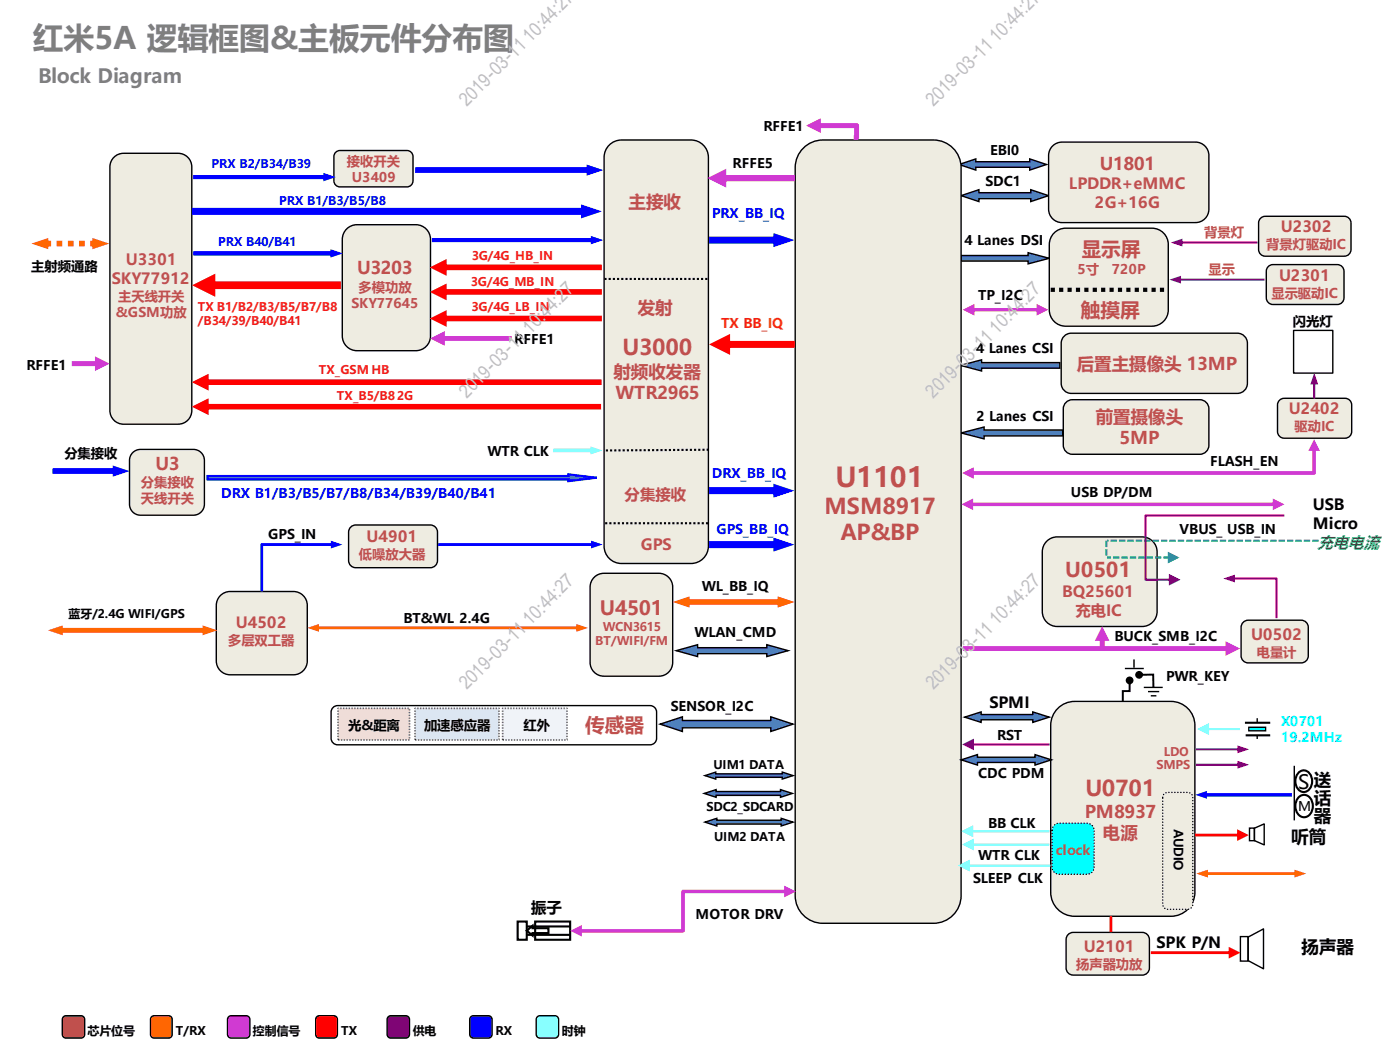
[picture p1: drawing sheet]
<svg xmlns="http://www.w3.org/2000/svg" width="254mm" height="190mm" viewBox="0 0 254 190" stroke-linecap="round" stroke-linejoin="round" font-family="sans-serif">
<path d="M232.3 72.5l.7-.2h11a1.21 1.21 0 0 1 1.2 1.2v4.8a1.21 1.21 0 0 1-1.2 1.2h-11a1.21 1.21 0 0 1-1.2-1.2v-4.8v-.4z" fill-rule="evenodd" fill="#eeece1"/>
<path d="M232.3 72.5l.7-.2h11a1.21 1.21 0 0 1 1.2 1.2v4.8a1.21 1.21 0 0 1-1.2 1.2h-11a1.21 1.21 0 0 1-1.2-1.2v-4.8v-.4z" fill="none" stroke="#000" stroke-width=".25"/>
<path d="M193.4 73l.7-.4 .5-.1h23.1a1.65 1.65 0 0 1 1.6 1.7v6.6a1.65 1.65 0 0 1-1.6 1.6h-23.1a1.65 1.65 0 0 1-1.7-1.6v-6.6l.1-.5z" fill-rule="evenodd" fill="#eeece1"/>
<path d="M193.4 73l.7-.4 .5-.1h23.1a1.65 1.65 0 0 1 1.6 1.7v6.6a1.65 1.65 0 0 1-1.6 1.6h-23.1a1.65 1.65 0 0 1-1.7-1.6v-6.6l.1-.5z" fill="none" stroke="#000" stroke-width=".25"/>
<path d="M174 29.8l3-1v.5h9.8v-.5l3.1 1-3.1 1.1v-.5h-9.8v.5z" fill-rule="evenodd" fill="#4f81bd"/>
<path d="M174 29.8l3-1v.5h9.8v-.5l3.1 1-3.1 1.1v-.5h-9.8v.5z" fill="none" stroke="#000" stroke-width=".25"/>
<path d="M174.4 35.5l3.2-1.1v.6h9.4v-.6l3.2 1.1-3.2 1.1v-.6h-9.4v.6z" fill-rule="evenodd" fill="#4f81bd"/>
<path d="M174.4 35.5l3.2-1.1v.6h9.4v-.6l3.2 1.1-3.2 1.1v-.6h-9.4v.6z" fill="none" stroke="#000" stroke-width=".25"/>
<path d="M174.4 46.4h12.1v-.6l3.9 1.1-3.9 1v-.5h-12.1z" fill-rule="evenodd" fill="#4f81bd"/>
<path d="M174.4 46.4h12.1v-.6l3.9 1.1-3.9 1v-.5h-12.1z" fill="none" stroke="#000" stroke-width=".25"/>
<path d="M174.2 66.3l3.9-1v.5h14.2v1h-14.2v.5z" fill-rule="evenodd" fill="#4f81bd"/>
<path d="M174.2 66.3l3.9-1v.5h14.2v1h-14.2v.5z" fill="none" stroke="#000" stroke-width=".25"/>
<path d="M174.4 78.5l4.1-1v.5h14.3v1.1h-14.3v.5z" fill-rule="evenodd" fill="#4f81bd"/>
<path d="M174.4 78.5l4.1-1v.5h14.3v1.1h-14.3v.5z" fill="none" stroke="#000" stroke-width=".25"/>
<path d="M27.5 184.5l.5-.2h2.6a.66 .66 0 0 1 .6 .6v2.8a.66 .66 0 0 1-.6 .6h-2.6a.66 .66 0 0 1-.7-.6v-2.8z" fill-rule="evenodd" fill="#f60"/>
<path d="M27.5 184.5l.5-.2h2.6a.66 .66 0 0 1 .6 .6v2.8a.66 .66 0 0 1-.6 .6h-2.6a.66 .66 0 0 1-.7-.6v-2.8z" fill="none" stroke="#000" stroke-width=".25"/>
<path d="M57.5 184.5l.4-.2h2.7a.66 .66 0 0 1 .6 .6v2.8a.66 .66 0 0 1-.6 .6h-2.7a.66 .66 0 0 1-.6-.6v-2.8z" fill-rule="evenodd" fill="#f00"/>
<path d="M57.5 184.5l.4-.2h2.7a.66 .66 0 0 1 .6 .6v2.8a.66 .66 0 0 1-.6 .6h-2.7a.66 .66 0 0 1-.6-.6v-2.8z" fill="none" stroke="#000" stroke-width=".25"/>
<path d="M85.4 184.5l.5-.2h2.7a.68 .68 0 0 1 .7 .7v2.7a.68 .68 0 0 1-.7 .6h-2.7a.68 .68 0 0 1-.7-.6v-2.7z" fill-rule="evenodd" fill="#00f"/>
<path d="M85.4 184.5l.5-.2h2.7a.68 .68 0 0 1 .7 .7v2.7a.68 .68 0 0 1-.7 .6h-2.7a.68 .68 0 0 1-.7-.6v-2.7z" fill="none" stroke="#000" stroke-width=".25"/>
<path d="M70.4 184.5l.5-.2h2.7a.68 .68 0 0 1 .7 .7v2.7a.68 .68 0 0 1-.7 .6h-2.7a.68 .68 0 0 1-.7-.6v-2.7z" fill-rule="evenodd" fill="#800080"/>
<path d="M70.4 184.5l.5-.2h2.7a.68 .68 0 0 1 .7 .7v2.7a.68 .68 0 0 1-.7 .6h-2.7a.68 .68 0 0 1-.7-.6v-2.7z" fill="none" stroke="#000" stroke-width=".25"/>
<path d="M11.5 184.5l.5-.2h2.7a.68 .68 0 0 1 .7 .7v2.7a.68 .68 0 0 1-.7 .6h-2.7a.68 .68 0 0 1-.7-.6v-2.7z" fill-rule="evenodd" fill="#c0504d"/>
<path d="M11.5 184.5l.5-.2h2.7a.68 .68 0 0 1 .7 .7v2.7a.68 .68 0 0 1-.7 .6h-2.7a.68 .68 0 0 1-.7-.6v-2.7z" fill="none" stroke="#000" stroke-width=".25"/>
<path d="M41.5 184.5l.5-.2h2.7a.68 .68 0 0 1 .6 .7v2.7a.68 .68 0 0 1-.6 .6h-2.7a.68 .68 0 0 1-.7-.6v-2.7z" fill-rule="evenodd" fill="#d03ad2"/>
<path d="M41.5 184.5l.5-.2h2.7a.68 .68 0 0 1 .6 .7v2.7a.68 .68 0 0 1-.6 .6h-2.7a.68 .68 0 0 1-.7-.6v-2.7z" fill="none" stroke="#000" stroke-width=".25"/>
<path d="M97.5 184.5l.5-.2h2.7a.68 .68 0 0 1 .6 .7v2.7a.68 .68 0 0 1-.6 .6h-2.7a.68 .68 0 0 1-.7-.6v-2.7z" fill-rule="evenodd" fill="#6ff"/>
<path d="M97.5 184.5l.5-.2h2.7a.68 .68 0 0 1 .6 .7v2.7a.68 .68 0 0 1-.6 .6h-2.7a.68 .68 0 0 1-.7-.6v-2.7z" fill="none" stroke="#000" stroke-width=".25"/>
<path d="M145.5 27.2a5 5 0 0 1 3.8-1.8h20.1a5 5 0 0 1 5 5v132.1a5 5 0 0 1-5 5h-20.1a5 5 0 0 1-5-5v-132.1a5 5 0 0 1 1.2-3.2z" fill-rule="evenodd" fill="#eeece1"/>
<path d="M145.5 27.2a5 5 0 0 1 3.8-1.8h20.1a5 5 0 0 1 5 5v132.1a5 5 0 0 1-5 5h-20.1a5 5 0 0 1-5-5v-132.1a5 5 0 0 1 1.2-3.2z" fill="none" stroke="#000" stroke-width=".25"/>
<path d="M191.2 26.3l.9-.5h.6h24.2a2.43 2.43 0 0 1 2.4 2.4v9.8a2.43 2.43 0 0 1-2.4 2.4h-24.2a2.43 2.43 0 0 1-2.5-2.4v-9.8a2.43 2.43 0 0 1 1-1.9z" fill-rule="evenodd" fill="#eeece1"/>
<path d="M191.2 26.3l.9-.5h.6h24.2a2.43 2.43 0 0 1 2.4 2.4v9.8a2.43 2.43 0 0 1-2.4 2.4h-24.2a2.43 2.43 0 0 1-2.5-2.4v-9.8a2.43 2.43 0 0 1 1-1.9z" fill="none" stroke="#000" stroke-width=".25"/>
<path d="M193.1 61l.8-.5h.5h30.1a1.82 1.82 0 0 1 1.8 1.8v7.3a1.82 1.82 0 0 1-1.8 1.8h-30.1a1.82 1.82 0 0 1-1.9-1.8v-7.3l.1-.5z" fill-rule="evenodd" fill="#eeece1"/>
<path d="M193.1 61l.8-.5h.5h30.1a1.82 1.82 0 0 1 1.8 1.8v7.3a1.82 1.82 0 0 1-1.8 1.8h-30.1a1.82 1.82 0 0 1-1.9-1.8v-7.3l.1-.5z" fill="none" stroke="#000" stroke-width=".25"/>
<path d="M191.5 42.1l1.2-.6 .6-.1h15.7a2.96 2.96 0 0 1 3 3v11.8a2.96 2.96 0 0 1-3 3h-15.7a2.96 2.96 0 0 1-2.9-3v-11.8a2.96 2.96 0 0 1 1.1-2.3z" fill-rule="evenodd" fill="#eeece1"/>
<path d="M191.5 42.1l1.2-.6 .6-.1h15.7a2.96 2.96 0 0 1 3 3v11.8a2.96 2.96 0 0 1-3 3h-15.7a2.96 2.96 0 0 1-2.9-3v-11.8a2.96 2.96 0 0 1 1.1-2.3z" fill="none" stroke="#000" stroke-width=".25"/>
<path d="M214.2 43.8v.4h14v-.4zM212.4 44l2.1 .7v-1.4z" fill="#800080"/>
<path d="M205.7 119.6v1.6M204.1 121.3h3.4M207.5 124.7h3.4" fill="none" stroke="#000" stroke-width=".25"/>
<g fill="#000">
<path d="M204.8 123.4h.3v2.2h-1.4l.2-.2v1.9h-.4v-2.1h1.4l-.1 .2zM204.2 123.4a.71 .71 0 0 1 1.4 0 .71 .71 0 0 1-1.4 0z"/>
<path d="M206.7 122.3v.3h2.5l-.2-.2 .1 2.2h.3v-2.4zM206 122.4a.71 .71 0 0 0 1.4 0 .71 .71 0 0 0-1.4 0z"/>
</g>
<path d="M189.7 98.4a2.7 2.7 0 0 1 2.1-1h15.4a2.71 2.71 0 0 1 2.7 2.7v10.9a2.71 2.71 0 0 1-2.7 2.7h-15.4a2.71 2.71 0 0 1-2.7-2.7v-10.9l.1-.6z" fill-rule="evenodd" fill="#eeece1"/>
<path d="M189.7 98.4a2.7 2.7 0 0 1 2.1-1h15.4a2.71 2.71 0 0 1 2.7 2.7v10.9a2.71 2.71 0 0 1-2.7 2.7h-15.4a2.71 2.71 0 0 1-2.7-2.7v-10.9l.1-.6z" fill="none" stroke="#000" stroke-width=".25"/>
<path d="M191.7 128.8a4.4 4.4 0 0 1 3.3-1.5h17.4a4.4 4.4 0 0 1 4.4 4.3v30.3a4.4 4.4 0 0 1-4.4 4.3h-17.4a4.4 4.4 0 0 1-4.4-4.3v-30.3a4.3 4.3 0 0 1 1.1-2.8z" fill-rule="evenodd" fill="#eeece1"/>
<path d="M191.7 128.8a4.4 4.4 0 0 1 3.3-1.5h17.4a4.4 4.4 0 0 1 4.4 4.3v30.3a4.4 4.4 0 0 1-4.4 4.3h-17.4a4.4 4.4 0 0 1-4.4-4.3v-30.3a4.3 4.3 0 0 1 1.1-2.8z" fill="none" stroke="#000" stroke-width=".25"/>
<path d="M225.9 131.1h4.6M226 133.4h4.4" fill="none" stroke="#000" stroke-width=".38"/>
<path d="M226.6 132h3v.6h-3z" fill-rule="evenodd" fill="#0ff"/>
<path d="M226.6 132h3v.6h-3zM228.1 130.3v.7M228.1 133.3v.8" fill="none" stroke="#000" stroke-width=".25"/>
<path d="M219 132.1h5.9v.4h-5.9zM217.2 132.3l2.2-1.1v2.1z" fill="#6ff"/>
<path d="M60.3 128.5l.6-.4 .4-.1h56.6a1.18 1.18 0 0 1 1.2 1.2v4.7a1.18 1.18 0 0 1-1.2 1.2h-56.6a1.18 1.18 0 0 1-1.2-1.2v-4.7z" fill-rule="evenodd" fill="#fff"/>
<path d="M60.3 128.5l.6-.4 .4-.1h56.6a1.18 1.18 0 0 1 1.2 1.2v4.7a1.18 1.18 0 0 1-1.2 1.2h-56.6a1.18 1.18 0 0 1-1.2-1.2v-4.7z" fill="none" stroke="#000" stroke-width=".25"/>
<path d="M119.8 131.4l4-1.4v.7h16v-.7l4.1 1.4-4.1 1.3v-.7h-16v.7z" fill-rule="evenodd" fill="#4f81bd"/>
<path d="M119.8 131.4l4-1.4v.7h16v-.7l4.1 1.4-4.1 1.3v-.7h-16v.7z" fill="none" stroke="#000" stroke-width=".25"/>
<path d="M91.2 128.5h11.7v5.7h-11.7z" fill-rule="evenodd" fill="#f0f3f8"/>
<path d="M91.1 134v.2zM91.2 134l.1 .2zM91.1 133.5v.2zM91.2 133.5l.1 .2zM91.1 133v.2zM91.2 133l.1 .2zM91.1 132.5v.2zM91.2 132.5l.1 .2zM91.1 132v.2zM91.2 132l.1 .2zM91.1 131.4v.3zM91.2 131.4l.1 .3zM91.1 130.9v.3zM91.2 130.9l.1 .3zM91.1 130.4v.3zM91.2 130.4l.1 .3zM91.1 129.9v.3zM91.2 129.9l.1 .3zM91.1 129.4v.3zM91.2 129.4l.1 .3zM91.1 128.9v.3zM91.2 128.9l.1 .3zM91.1 128.4l.2 .1-.2 .2zM91.2 128.6l.1 .1zM91.6 128.4l.2 .1zM91.6 128.6l.2 .1zM92.1 128.4l.2 .1zM92.1 128.6l.2 .1zM92.6 128.4l.2 .1zM92.6 128.6l.2 .1zM93.1 128.4l.2 .1zM93.1 128.6l.2 .1zM93.6 128.4l.3 .1zM93.6 128.6l.3 .1zM94.1 128.4l.3 .1zM94.1 128.6l.3 .1zM94.6 128.4l.3 .1zM94.6 128.6l.3 .1zM95.1 128.4l.3 .1zM95.1 128.6l.3 .1zM95.6 128.4l.3 .1zM95.6 128.6l.3 .1zM96.1 128.4l.3 .1zM96.1 128.6l.3 .1zM96.6 128.4l.3 .1zM96.6 128.6l.3 .1zM97.2 128.4l.2 .1zM97.2 128.6l.2 .1zM97.7 128.4l.2 .1zM97.7 128.6l.2 .1zM98.2 128.4l.2 .1zM98.2 128.6l.2 .1zM98.7 128.4l.2 .1zM98.7 128.6l.2 .1zM99.2 128.4l.2 .1zM99.2 128.6l.2 .1zM99.7 128.4l.2 .1zM99.7 128.6l.2 .1zM100.2 128.4l.3 .1zM100.2 128.6l.3 .1zM100.7 128.4l.3 .1zM100.7 128.6l.3 .1zM101.2 128.4l.3 .1zM101.2 128.6l.3 .1zM101.7 128.4l.3 .1zM101.7 128.6l.3 .1zM102.2 128.4l.3 .1zM102.2 128.6l.3 .1zM102.7 128.4h.3v.3zM102.7 128.6l.1 .1zM102.9 128.9l.1 .3zM102.7 128.9l.1 .3zM102.9 129.4l.1 .3zM102.7 129.4l.1 .3zM102.9 129.9l.1 .3zM102.7 129.9l.1 .3zM102.9 130.4l.1 .3zM102.7 130.4l.1 .3zM102.9 130.9l.1 .3zM102.7 130.9l.1 .3zM102.9 131.4l.1 .3zM102.7 131.4l.1 .3zM102.9 132l.1 .2zM102.7 132l.1 .2zM102.9 132.5l.1 .2zM102.7 132.5l.1 .2zM102.9 133l.1 .2zM102.7 133l.1 .2zM102.9 133.5l.1 .2zM102.7 133.5l.1 .2zM102.9 134l.1 .2-.1 .2zM102.7 134l.1 .2zM102.4 134.3l.2 .1zM102.4 134.1l.2 .1zM101.9 134.3l.2 .1zM101.9 134.1l.2 .1zM101.3 134.3l.3 .1zM101.3 134.1l.3 .1zM100.8 134.3l.3 .1zM100.8 134.1l.3 .1zM100.3 134.3l.3 .1zM100.3 134.1l.3 .1zM99.8 134.3l.3 .1zM99.8 134.1l.3 .1zM99.3 134.3l.3 .1zM99.3 134.1l.3 .1zM98.8 134.3l.3 .1zM98.8 134.1l.3 .1zM98.3 134.3l.3 .1zM98.3 134.1l.3 .1zM97.8 134.3l.2 .1zM97.8 134.1l.2 .1zM97.3 134.3l.2 .1zM97.3 134.1l.2 .1zM96.8 134.3l.2 .1zM96.8 134.1l.2 .1zM96.3 134.3l.2 .1zM96.3 134.1l.2 .1zM95.8 134.3l.2 .1zM95.8 134.1l.2 .1zM95.2 134.3l.3 .1zM95.2 134.1l.3 .1zM94.7 134.3l.3 .1zM94.7 134.1l.3 .1zM94.2 134.3l.3 .1zM94.2 134.1l.3 .1zM93.7 134.3l.3 .1zM93.7 134.1l.3 .1zM93.2 134.3l.3 .1zM93.2 134.1l.3 .1zM92.7 134.3l.3 .1zM92.7 134.1l.3 .1zM92.2 134.3l.3 .1zM92.2 134.1l.3 .1zM91.7 134.3l.2 .1zM91.7 134.1l.2 .1zM91.2 134.3l.2 .1zM91.2 134.1l.2 .1z" fill="#000"/>
<path d="M75.3 128.5h15.3v5.7h-15.3z" fill-rule="evenodd" fill="#dce6f2"/>
<path d="M75.2 134l.1 .2zM75.4 134v.2zM75.2 133.5l.1 .2zM75.4 133.5v.2zM75.2 133l.1 .2zM75.4 133v.2zM75.2 132.5l.1 .2zM75.4 132.5v.2zM75.2 132l.1 .2zM75.4 132v.2zM75.2 131.4l.1 .3zM75.4 131.4v.3zM75.2 130.9l.1 .3zM75.4 130.9v.3zM75.2 130.4l.1 .3zM75.4 130.4v.3zM75.2 129.9l.1 .3zM75.4 129.9v.3zM75.2 129.4l.1 .3zM75.4 129.4v.3zM75.2 128.9l.1 .3zM75.4 128.9v.3zM75.2 128.4l.2 .1-.2 .2zM75.4 128.6v.1zM75.7 128.4l.2 .1zM75.7 128.6l.2 .1zM76.2 128.4l.3 .1zM76.2 128.6l.3 .1zM76.7 128.4l.3 .1zM76.7 128.6l.3 .1zM77.2 128.4l.3 .1zM77.2 128.6l.3 .1zM77.7 128.4l.3 .1zM77.7 128.6l.3 .1zM78.2 128.4l.3 .1zM78.2 128.6l.3 .1zM78.7 128.4l.3 .1zM78.7 128.6l.3 .1zM79.2 128.4l.3 .1zM79.2 128.6l.3 .1zM79.8 128.4l.2 .1zM79.8 128.6l.2 .1zM80.3 128.4l.2 .1zM80.3 128.6l.2 .1zM80.8 128.4l.2 .1zM80.8 128.6l.2 .1zM81.3 128.4l.2 .1zM81.3 128.6l.2 .1zM81.8 128.4l.2 .1zM81.8 128.6l.2 .1zM82.3 128.4l.2 .1zM82.3 128.6l.2 .1zM82.8 128.4l.3 .1zM82.8 128.6l.3 .1zM83.3 128.4l.3 .1zM83.3 128.6l.3 .1zM83.8 128.4l.3 .1zM83.8 128.6l.3 .1zM84.3 128.4l.3 .1zM84.3 128.6l.3 .1zM84.8 128.4l.3 .1zM84.8 128.6l.3 .1zM85.3 128.4l.3 .1zM85.3 128.6l.3 .1zM85.9 128.4l.2 .1zM85.9 128.6l.2 .1zM86.4 128.4l.2 .1zM86.4 128.6l.2 .1zM86.9 128.4l.2 .1zM86.9 128.6l.2 .1zM87.4 128.4l.2 .1zM87.4 128.6l.2 .1zM87.9 128.4l.2 .1zM87.9 128.6l.2 .1zM88.4 128.4l.2 .1zM88.4 128.6l.2 .1zM88.9 128.4l.3 .1zM88.9 128.6l.3 .1zM89.4 128.4l.3 .1zM89.4 128.6l.3 .1zM89.9 128.4l.3 .1zM89.9 128.6l.3 .1zM90.4 128.4h.2l.1 .3zM90.4 128.6l.1 .1zM90.6 128.9l.1 .3zM90.4 128.9l.1 .3zM90.6 129.4l.1 .3zM90.4 129.4l.1 .3zM90.6 129.9l.1 .3zM90.4 129.9l.1 .3zM90.6 130.4l.1 .3zM90.4 130.4l.1 .3zM90.6 130.9l.1 .3zM90.4 130.9l.1 .3zM90.6 131.4l.1 .3zM90.4 131.4l.1 .3zM90.6 132l.1 .2zM90.4 132l.1 .2zM90.6 132.5l.1 .2zM90.4 132.5l.1 .2zM90.6 133l.1 .2zM90.4 133l.1 .2zM90.6 133.5l.1 .2zM90.4 133.5l.1 .2zM90.6 134l.1 .2-.1 .2zM90.4 134l.1 .2zM90 134.3l.3 .1zM90 134.1l.3 .1zM89.5 134.3l.3 .1zM89.5 134.1l.3 .1zM89 134.3l.3 .1zM89 134.1l.3 .1zM88.5 134.3l.3 .1zM88.5 134.1l.3 .1zM88 134.3l.3 .1zM88 134.1l.3 .1zM87.5 134.3l.3 .1zM87.5 134.1l.3 .1zM87 134.3l.2 .1zM87 134.1l.2 .1zM86.5 134.3l.2 .1zM86.5 134.1l.2 .1zM86 134.3l.2 .1zM86 134.1l.2 .1zM85.5 134.3l.2 .1zM85.5 134.1l.2 .1zM85 134.3l.2 .1zM85 134.1l.2 .1zM84.5 134.3l.2 .1zM84.5 134.1l.2 .1zM83.9 134.3l.3 .1zM83.9 134.1l.3 .1zM83.4 134.3l.3 .1zM83.4 134.1l.3 .1zM82.9 134.3l.3 .1zM82.9 134.1l.3 .1zM82.4 134.3l.3 .1zM82.4 134.1l.3 .1zM81.9 134.3l.3 .1zM81.9 134.1l.3 .1zM81.4 134.3l.3 .1zM81.4 134.1l.3 .1zM80.9 134.3l.3 .1zM80.9 134.1l.3 .1zM80.4 134.3l.2 .1zM80.4 134.1l.2 .1zM79.9 134.3l.2 .1zM79.9 134.1l.2 .1zM79.4 134.3l.2 .1zM79.4 134.1l.2 .1zM78.9 134.3l.2 .1zM78.9 134.1l.2 .1zM78.4 134.3l.2 .1zM78.4 134.1l.2 .1zM77.9 134.3l.2 .1zM77.9 134.1l.2 .1zM77.3 134.3l.3 .1zM77.3 134.1l.3 .1zM76.8 134.3l.3 .1zM76.8 134.1l.3 .1zM76.3 134.3l.3 .1zM76.3 134.1l.3 .1zM75.8 134.3l.3 .1zM75.8 134.1l.3 .1zM75.3 134.3l.3 .1zM75.3 134.1l.3 .1z" fill="#000"/>
<path d="M61.3 128.5h13v5.7h-13z" fill-rule="evenodd" fill="#f2dcdb"/>
<path d="M61.2 134l.1 .2zM61.4 134l.1 .2zM61.2 133.5l.1 .2zM61.4 133.5l.1 .2zM61.2 133l.1 .2zM61.4 133l.1 .2zM61.2 132.5l.1 .2zM61.4 132.5l.1 .2zM61.2 132l.1 .2zM61.4 132l.1 .2zM61.2 131.4l.1 .3zM61.4 131.4l.1 .3zM61.2 130.9l.1 .3zM61.4 130.9l.1 .3zM61.2 130.4l.1 .3zM61.4 130.4l.1 .3zM61.2 129.9l.1 .3zM61.4 129.9l.1 .3zM61.2 129.4l.1 .3zM61.4 129.4l.1 .3zM61.2 128.9l.1 .3zM61.4 128.9l.1 .3zM61.3 128.4l.2 .1-.3 .2zM61.4 128.6l.1 .1zM61.7 128.4l.3 .1zM61.7 128.6l.3 .1zM62.2 128.4l.3 .1zM62.2 128.6l.3 .1zM62.7 128.4l.3 .1zM62.7 128.6l.3 .1zM63.2 128.4l.3 .1zM63.2 128.6l.3 .1zM63.8 128.4l.2 .1zM63.8 128.6l.2 .1zM64.3 128.4l.2 .1zM64.3 128.6l.2 .1zM64.8 128.4l.2 .1zM64.8 128.6l.2 .1zM65.3 128.4l.2 .1zM65.3 128.6l.2 .1zM65.8 128.4l.2 .1zM65.8 128.6l.2 .1zM66.3 128.4l.2 .1zM66.3 128.6l.2 .1zM66.8 128.4l.3 .1zM66.8 128.6l.3 .1zM67.3 128.4l.3 .1zM67.3 128.6l.3 .1zM67.8 128.4l.3 .1zM67.8 128.6l.3 .1zM68.3 128.4l.3 .1zM68.3 128.6l.3 .1zM68.8 128.4l.3 .1zM68.8 128.6l.3 .1zM69.3 128.4l.3 .1zM69.3 128.6l.3 .1zM69.8 128.4l.3 .1zM69.8 128.6l.3 .1zM70.4 128.4l.2 .1zM70.4 128.6l.2 .1zM70.9 128.4l.2 .1zM70.9 128.6l.2 .1zM71.4 128.4l.2 .1zM71.4 128.6l.2 .1zM71.9 128.4l.2 .1zM71.9 128.6l.2 .1zM72.4 128.4l.2 .1zM72.4 128.6l.2 .1zM72.9 128.4l.3 .1zM72.9 128.6l.3 .1zM73.4 128.4l.3 .1zM73.4 128.6l.3 .1zM73.9 128.4l.3 .1zM73.9 128.6l.3 .1zM74.3 128.7l.1 .2zM74.2 128.7l.1 .2zM74.3 129.2l.1 .2zM74.2 129.2l.1 .2zM74.3 129.7l.1 .2zM74.2 129.7l.1 .2zM74.3 130.2l.1 .2zM74.2 130.2l.1 .2zM74.3 130.7l.1 .2zM74.2 130.7l.1 .2zM74.3 131.2l.1 .2zM74.2 131.2l.1 .2zM74.3 131.7l.1 .3zM74.2 131.7l.1 .3zM74.3 132.2l.1 .3zM74.2 132.2l.1 .3zM74.3 132.7l.1 .3zM74.2 132.7l.1 .3zM74.3 133.2l.1 .3zM74.2 133.2l.1 .3zM74.3 133.7l.1 .3zM74.2 133.7l.1 .3zM74 134.3l.3 .1zM74 134.1l.3 .1zM73.5 134.3l.3 .1zM73.5 134.1l.3 .1zM73 134.3l.3 .1zM73 134.1l.3 .1zM72.5 134.3l.3 .1zM72.5 134.1l.3 .1zM72 134.3l.3 .1zM72 134.1l.3 .1zM71.5 134.3l.3 .1zM71.5 134.1l.3 .1zM71 134.3l.2 .1zM71 134.1l.2 .1zM70.5 134.3l.2 .1zM70.5 134.1l.2 .1zM70 134.3l.2 .1zM70 134.1l.2 .1zM69.5 134.3l.2 .1zM69.5 134.1l.2 .1zM69 134.3l.2 .1zM69 134.1l.2 .1zM68.5 134.3l.2 .1zM68.5 134.1l.2 .1zM67.9 134.3l.3 .1zM67.9 134.1l.3 .1zM67.4 134.3l.3 .1zM67.4 134.1l.3 .1zM66.9 134.3l.3 .1zM66.9 134.1l.3 .1zM66.4 134.3l.3 .1zM66.4 134.1l.3 .1zM65.9 134.3l.3 .1zM65.9 134.1l.3 .1zM65.4 134.3l.3 .1zM65.4 134.1l.3 .1zM64.9 134.3l.3 .1zM64.9 134.1l.3 .1zM64.4 134.3l.2 .1zM64.4 134.1l.2 .1zM63.9 134.3l.2 .1zM63.9 134.1l.2 .1zM63.4 134.3l.2 .1zM63.4 134.1l.2 .1zM62.9 134.3l.2 .1zM62.9 134.1l.2 .1zM62.4 134.3l.2 .1zM62.4 134.1l.2 .1zM61.8 134.3l.3 .1zM61.8 134.1l.3 .1zM61.3 134.3l.3 .1zM61.3 134.1l.3 .1z" fill="#000"/>
<path d="M200.7 98.1v3M239.2 98.1h-38.3" fill="none" stroke="#00b050" stroke-width=".38" stroke-dasharray="1.1 .4" stroke-linecap="butt"/>
<path d="M211.1 101v.3h1.1v-.3zM209.6 101v.3h1.1v-.3zM208 101v.3h1.2v-.3zM206.5 101v.3h1.2v-.3zM205 101v.3h1.1v-.3zM203.5 101v.3h1.1v-.3zM201.9 101v.3h1.2v-.3zM200.9 101v.3h.7v-.3zM211.9 100.1v2.1l2.1-1z" fill="#00b050"/>
<path d="M191.4 149.6l.8-.2h5a1.27 1.27 0 0 1 1.3 1.2v6.8a1.27 1.27 0 0 1-1.3 1.2h-5a1.27 1.27 0 0 1-1.3-1.2v-6.8v-.4z" fill-rule="evenodd" fill="#0ff"/>
<path d="M191.4 149.6l.8-.2h5a1.27 1.27 0 0 1 1.3 1.2v6.8a1.27 1.27 0 0 1-1.3 1.2h-5a1.27 1.27 0 0 1-1.3-1.2v-6.8v-.4z" fill="none" stroke="#000" stroke-width=".25" stroke-dasharray="0 .5"/>
<g fill="#6ff">
<path d="M176.2 150.6h14.2v.4h-14.2zM174.4 150.8l2.2-1v2.1z"/>
<path d="M176.3 153h14.1v.4h-14.1zM174.6 153.2l2.1-1v2.1z"/>
<path d="M175.6 156.8h15v.4h-15zM173.8 157l2.1-1v2.1z"/>
</g>
<g fill="#800080">
<path d="M217 135.8h7.9v.3h-7.9zM224.5 135.2l2.1 .8-2.1 .7z"/>
<path d="M217 138.6h7.9v.3h-7.9zM224.5 138l2.1 .7-2.1 .8z"/>
<path d="M176.3 134.9v.4h14.1v-.4zM174.6 135.1l2.1 1v-2.1z"/>
</g>
<path d="M175 130.1l3-.9v.4h9.4v-.4l3 .9-3 1v-.5h-9.4v.5z" fill-rule="evenodd" fill="#4f81bd"/>
<path d="M175 130.1l3-.9v.4h9.4v-.4l3 .9-3 1v-.5h-9.4v.5z" fill="none" stroke="#000" stroke-width=".25"/>
<path d="M110.5 26.3a3.1 3.1 0 0 1 2.3-.9h12.6a3.2 3.2 0 0 1 3.1 3.2v70.5a3.2 3.2 0 0 1-3.1 3.1h-12.6a3.2 3.2 0 0 1-3.2-3.1v-70.5a3.1 3.1 0 0 1 .9-2.3z" fill-rule="evenodd" fill="#eeece1"/>
<path d="M110.5 26.3a3.1 3.1 0 0 1 2.3-.9h12.6a3.2 3.2 0 0 1 3.1 3.2v70.5a3.2 3.2 0 0 1-3.1 3.1h-12.6a3.2 3.2 0 0 1-3.2-3.1v-70.5a3.1 3.1 0 0 1 .9-2.3z" fill="none" stroke="#000" stroke-width=".25"/>
<path d="M63.8 95.5l.7-.3h13.6a1.29 1.29 0 0 1 1.3 1.3v5.2a1.29 1.29 0 0 1-1.3 1.3h-13.6a1.29 1.29 0 0 1-1.3-1.3v-5.2l.1-.4z" fill-rule="evenodd" fill="#eeece1"/>
<path d="M63.8 95.5l.7-.3h13.6a1.29 1.29 0 0 1 1.3 1.3v5.2a1.29 1.29 0 0 1-1.3 1.3h-13.6a1.29 1.29 0 0 1-1.3-1.3v-5.2l.1-.4z" fill="none" stroke="#000" stroke-width=".25"/>
<path d="M109.7 50.6h19M109.8 94.9h18.9M109.9 81.7l18.7-.1" fill="none" stroke="#000" stroke-width=".38" stroke-dasharray=".4 .4" stroke-linecap="butt"/>
<path d="M108 104.6l1-.5 .6-.1h9.9a2.5 2.5 0 0 1 2.5 2.5v13.7a2.5 2.5 0 0 1-2.5 2.5h-9.9a2.5 2.5 0 0 1-2.5-2.5v-13.7a2.49 2.49 0 0 1 .9-1.9z" fill-rule="evenodd" fill="#eeece1"/>
<path d="M108 104.6l1-.5 .6-.1h9.9a2.5 2.5 0 0 1 2.5 2.5v13.7a2.5 2.5 0 0 1-2.5 2.5h-9.9a2.5 2.5 0 0 1-2.5-2.5v-13.7a2.49 2.49 0 0 1 .9-1.9z" fill="none" stroke="#000" stroke-width=".25"/>
<path d="M122.7 118l3.9-1v.5h12.5v-.5l3.9 1-3.9 1.1v-.5h-12.5v.5z" fill-rule="evenodd" fill="#4f81bd"/>
<path d="M122.7 118l3.9-1v.5h12.5v-.5l3.9 1-3.9 1.1v-.5h-12.5v.5z" fill="none" stroke="#000" stroke-width=".25"/>
<path d="M79.5 98.6v.5h28.1v-.5zM107.2 98.1v1.4l2.1-.7z" fill="#00f"/>
<path d="M24.1 82.1l.9-.5 .5-.1h9.6a1.99 1.99 0 0 1 2 2v8a1.99 1.99 0 0 1-2 2h-9.6a1.99 1.99 0 0 1-2-2v-8l.1-.5z" fill-rule="evenodd" fill="#eeece1"/>
<path d="M24.1 82.1l.9-.5 .5-.1h9.6a1.99 1.99 0 0 1 2 2v8a1.99 1.99 0 0 1-2 2h-9.6a1.99 1.99 0 0 1-2-2v-8l.1-.5z" fill="none" stroke="#000" stroke-width=".25"/>
<path d="M37.7 86.4h65.4v-.4l5.2 .7-5.2 .6v-.3h-65.4z" fill-rule="evenodd" fill="#36f"/>
<path d="M37.7 86.4h65.4v-.4l5.2 .7-5.2 .6v-.3h-65.4z" fill="none" stroke="#00f" stroke-width=".38"/>
<path d="M9.5 85h11.5v1h-11.5zM20.4 84.5l3.1 1-3.1 1z" fill="#00f"/>
<path d="M100.4 81.4v.6h7.1v-.6zM107.2 81v1.4l2.1-.7z" fill="#6ff"/>
<path d="M39.8 108.3a2.51 2.51 0 0 1 2-1h11.4a2.52 2.52 0 0 1 2.6 2.5v10.1a2.52 2.52 0 0 1-2.6 2.5h-11.4a2.52 2.52 0 0 1-2.6-2.5v-10.1l.1-.5z" fill-rule="evenodd" fill="#eeece1"/>
<path d="M39.8 108.3a2.51 2.51 0 0 1 2-1h11.4a2.52 2.52 0 0 1 2.6 2.5v10.1a2.52 2.52 0 0 1-2.6 2.5h-11.4a2.52 2.52 0 0 1-2.6-2.5v-10.1l.1-.5zM225 169.9h1.4v4.5h-1.4zM226.4 170l2.8-1.5v7.3l-2.8-1.5z" fill="none" stroke="#000" stroke-width=".25"/>
<path d="M218.8 158.2h16.4v.5h-16.4zM217 158.5l2.2-.7v1.4zM234.9 157.8l2.1 .7-2.1 .7z" fill="#f60"/>
<path d="M218.6 143.9h15.8v.6h-15.8zM216.9 144.2l2.1-.7v1.4z" fill="#00f"/>
<path d="M235.5 140.3a1.42 1.42 0 0 1 1.5-.4 1.42 1.42 0 0 1 1 1.3 1.78 1.78 0 0 1-1.9 2.4 2.21 2.21 0 0 1-.6-3.3zM235.5 144.8a1.48 1.48 0 0 1 1.6-.5 1.48 1.48 0 0 1 1 1.4 1.84 1.84 0 0 1-1.9 2.5 2.28 2.28 0 0 1-.7-3.4zM93.9 167.2h1.7v3.3h-1.7zM95.6 168.8l1-.8v.4h2.9v.9h-2.9v.4zM95.6 168.1h7.8M95.6 169.6h7.8M97.1 167.2h6.3v3.3h-6.3z" fill="none" stroke="#000" stroke-width=".38"/>
<path d="M234.8 138.9v9.9" fill="none" stroke="#000" stroke-width=".25"/>
<path d="M105.2 168.6v.6h18.7l.3-.3v-7.2l-.3 .4h18.7v-.7l-18.8 .1-.2 .2v7.2l.3-.3zM142.3 160.7v2.1l2.1-1.1zM103.4 168.9l2.2 1v-2.1z" fill="#d03ad2"/>
<g fill="#f60">
<path d="M10.9 113.9h26.3v.9h-26.3zM8.7 114.4l2.7-.9v1.8zM36.8 113.5l2.6 .9-2.6 .9z"/>
<path d="M57.5 113.7v.5h47.4v-.5zM55.8 113.9l2.1 .7v-1.4zM104.6 113.2v1.4l2.1-.7z"/>
</g>
<g fill="#800080">
<path d="M213.9 50.5v.4h15.5v-.4zM212.2 50.7l2.1 .7v-1.4z"/>
<path d="M207.7 93.4l-.1 11.8 .2 .2h4.6v-.4h-4.6l.2 .2v-11.7l-.2 .2h25.2v-.4zM212.1 104.1v2.1l2.1-1z"/>
</g>
<path d="M208.3 125.5h2M208.8 126.2h1" fill="none" stroke="#000" stroke-width=".25"/>
<path d="M176.5 55.9h11.9v.6h-11.9zM188.1 55.1l2.1 1.1-2.1 1.1zM174.7 56.2l2.1-1.1v2.2z" fill="#d03ad2"/>
<path d="M190.6 52.6h21.2" fill="none" stroke="#000" stroke-width=".76" stroke-dasharray=".8 .8" stroke-linecap="butt"/>
<path d="M226.7 150.2h.9v2.3h-.9zM227.6 150.3l1.8-.8v3.8l-1.8-.8z" fill="none" stroke="#000" stroke-width=".25"/>
<path d="M216.8 151.3h8v.5h-8zM224.5 150.5l2.1 1-2.1 1.1z" fill="#f00"/>
<path d="M127.9 149.2l2.1-.7v.3h11.7v-.3l2.2 .7-2.2 .7v-.4h-11.7v.4z" fill-rule="evenodd" fill="#4f81bd"/>
<path d="M127.9 149.2l2.1-.7v.3h11.7v-.3l2.2 .7-2.2 .7v-.4h-11.7v.4z" fill="none" stroke="#000" stroke-width=".25"/>
<path d="M127.9 140.7l2-.6v.3h12v-.3l2 .6-2 .7v-.4h-12v.4z" fill-rule="evenodd" fill="#4f81bd"/>
<path d="M127.9 140.7l2-.6v.3h12v-.3l2 .6-2 .7v-.4h-12v.4z" fill="none" stroke="#000" stroke-width=".25"/>
<path d="M174.4 137.9l2.9-1v.5h10.5v-.5l3 1-3 .9v-.5h-10.5v.5z" fill-rule="evenodd" fill="#4f81bd"/>
<path d="M174.4 137.9l2.9-1v.5h10.5v-.5l3 1-3 .9v-.5h-10.5v.5z" fill="none" stroke="#000" stroke-width=".25"/>
<path d="M211.2 144l.7-.2h3.6a.91 .91 0 0 1 .9 .9v19.4a.91 .91 0 0 1-.9 .9h-3.6a.91 .91 0 0 1-1-.9v-19.4z" fill-rule="evenodd" fill="#eeece1"/>
<path d="M211.2 144l.7-.2h3.6a.91 .91 0 0 1 .9 .9v19.4a.91 .91 0 0 1-.9 .9h-3.6a.91 .91 0 0 1-1-.9v-19.4z" fill="none" stroke="#000" stroke-width=".25" stroke-dasharray="0 .5"/>
<path d="M47.3 98.6h13.1v.5h-12.9l.3-.3v8.5h-.6zM60 98.1l2.1 .7-2.1 .7z" fill="#00f"/>
<path d="M20.5 28.7a2.47 2.47 0 0 1 1.9-.9h9.9a2.48 2.48 0 0 1 2.5 2.5v44.2a2.48 2.48 0 0 1-2.5 2.5h-9.9a2.48 2.48 0 0 1-2.5-2.5v-44.2l.1-.6z" fill-rule="evenodd" fill="#eeece1"/>
<path d="M20.5 28.7a2.47 2.47 0 0 1 1.9-.9h9.9a2.48 2.48 0 0 1 2.5 2.5v44.2a2.48 2.48 0 0 1-2.5 2.5h-9.9a2.48 2.48 0 0 1-2.5-2.5v-44.2l.1-.6z" fill="none" stroke="#000" stroke-width=".25"/>
<path d="M62.7 41.8a2.66 2.66 0 0 1 2.1-1h10.6a2.66 2.66 0 0 1 2.7 2.6v17.6a2.66 2.66 0 0 1-2.7 2.6h-10.6a2.66 2.66 0 0 1-2.7-2.6v-17.6l.1-.6z" fill-rule="evenodd" fill="#eeece1"/>
<path d="M62.7 41.8a2.66 2.66 0 0 1 2.1-1h10.6a2.66 2.66 0 0 1 2.7 2.6v17.6a2.66 2.66 0 0 1-2.7 2.6h-10.6a2.66 2.66 0 0 1-2.7-2.6v-17.6l.1-.6z" fill="none" stroke="#000" stroke-width=".25"/>
<path d="M8.3 43.7h1v1h-1zM10.3 43.7h1v1h-1zM12.3 43.7h1v1h-1zM14.4 43.7h1v1h-1zM16.4 43.7h.9v1h-.9zM5.7 44.2l3.1-1v2zM16.8 43.2l3 1-3 1z" fill="#f60"/>
<path d="M60.8 27.8l.5-.4 .4-.1h12.1a1.1 1.1 0 0 1 1.1 1.1v4.4a1.1 1.1 0 0 1-1.1 1.1h-12.1a1.1 1.1 0 0 1-1.1-1.1v-4.4z" fill-rule="evenodd" fill="#eeece1"/>
<path d="M60.8 27.8l.5-.4 .4-.1h12.1a1.1 1.1 0 0 1 1.1 1.1v4.4a1.1 1.1 0 0 1-1.1 1.1h-12.1a1.1 1.1 0 0 1-1.1-1.1v-4.4z" fill="none" stroke="#000" stroke-width=".25"/>
<g fill="#00f">
<path d="M75.3 30.4h31.6v1h-31.6zM106.4 29.8l3.1 1.1-3.1 1z"/>
<path d="M34.8 37.7h71.2v1.3h-71.2zM105.4 37.1l3.8 1.3-3.8 1.2z"/>
<path d="M35.1 31.8h24v.7h-24zM58.7 31.4l2.3 .7-2.3 .8z"/>
<path d="M35.1 45.6h25.2v.8h-25.2zM59.9 45.2l2.3 .8-2.3 .7z"/>
</g>
<path d="M131.2 31.8v1.1h13v-1.1zM128.3 32.3l3.5 1.7v-3.4z" fill="#d03ad2"/>
<g fill="#00f">
<path d="M128.7 42.9h12.3v1.3h-12.3zM140.3 42.3l3.8 1.3-3.8 1.2z"/>
<path d="M128.7 88.4h12.3v1.3h-12.3zM140.3 87.8l3.8 1.2-3.8 1.3z"/>
<path d="M128.7 98.2h12.3v1.2h-12.3zM140.3 97.5l3.8 1.3-3.8 1.3z"/>
</g>
<path d="M124.6 108.7h17v1h-17zM122 109.2l3.1-1v2zM141.1 108.2l3 1-3 1z" fill="#f60"/>
<path d="M13 65.5v.9h4.7v-.9zM17.2 64.6v2.7l2.7-1.3z" fill="#d03ad2"/>
<g fill="#f00">
<path d="M38.4 51.1v1.4h23.4v-1.4zM34.9 51.8l4.2 2v-4.1z"/>
<path d="M131.8 61.8v1.3h12.4v-1.3zM128.7 62.5l3.8 1.9v-3.8z"/>
<path d="M37.3 73.3v1h71.8v-1zM34.8 73.8l3 1.5v-3z"/>
<path d="M80.5 52.5v1h28.7v-1zM78 53l3 1.5v-3.1z"/>
<path d="M37.3 68.8v1h71.8v-1zM34.8 69.3l3 1.6v-3.1z"/>
</g>
<path d="M78.4 43.2h29.2v.7h-29.2zM107.2 42.8l2.3 .8-2.3 .7z" fill="#00f"/>
<g fill="#d03ad2">
<path d="M176.2 91.2v.6h55.1v-.6zM230.9 90.4v2.2l2.1-1.1zM174.4 91.5l2.2 1.1v-2.2z"/>
<path d="M148.5 22.4h7.1l.3 .4-.1 2.4-.4 .2h-.5v-.9h.5l-.4 .5v-2.2l.4 .4h-6.9zM146.2 22.8l2.7-1.3v2.6z"/>
</g>
<path d="M228.8 39.5l.8-.3h14.3a1.21 1.21 0 0 1 1.2 1.2v4.9a1.21 1.21 0 0 1-1.2 1.2h-14.3a1.21 1.21 0 0 1-1.3-1.2v-4.9l.1-.3z" fill-rule="evenodd" fill="#eeece1"/>
<path d="M228.8 39.5l.8-.3h14.3a1.21 1.21 0 0 1 1.2 1.2v4.9a1.21 1.21 0 0 1-1.2 1.2h-14.3a1.21 1.21 0 0 1-1.3-1.2v-4.9l.1-.3z" fill="none" stroke="#000" stroke-width=".25"/>
<path d="M230.2 48.2l.7-.2h11.7a1.21 1.21 0 0 1 1.2 1.2v4.8a1.21 1.21 0 0 1-1.2 1.2h-11.7a1.21 1.21 0 0 1-1.2-1.2v-4.8l.1-.4z" fill-rule="evenodd" fill="#eeece1"/>
<path d="M230.2 48.2l.7-.2h11.7a1.21 1.21 0 0 1 1.2 1.2v4.8a1.21 1.21 0 0 1-1.2 1.2h-11.7a1.21 1.21 0 0 1-1.2-1.2v-4.8l.1-.4z" fill="none" stroke="#000" stroke-width=".25"/>
<path d="M127.8 144l2.1-.7v.3h11.7v-.3l2.2 .7-2.2 .7v-.4h-11.7v.4z" fill-rule="evenodd" fill="#4f81bd"/>
<path d="M127.8 144l2.1-.7v.3h11.7v-.3l2.2 .7-2.2 .7v-.4h-11.7v.4z" fill="none" stroke="#000" stroke-width=".25"/>
<path d="M176.3 85.5h62.1l-.3 .3v-4.3h.6v4.3l-.3 .3h-62.1zM238.4 79.7l1.1 2.1h-2.1zM174.6 85.8l2.1-1v2.1z" fill="#d03ad2"/>
<path d="M80.5 48v1h28.7v-1zM78 48.5l3 1.5v-3z" fill="#f00"/>
<path d="M80.3 61v.8h12.5v-.8zM78 61.4l2.7 1.3v-2.6z" fill="#d03ad2"/>
<path d="M193.7 169.7l.6-.5h.4h12.5a1.29 1.29 0 0 1 1.3 1.3v5.1a1.29 1.29 0 0 1-1.3 1.3h-12.5a1.29 1.29 0 0 1-1.3-1.3v-5.1z" fill-rule="evenodd" fill="#eeece1"/>
<path d="M193.7 169.7l.6-.5h.4h12.5a1.29 1.29 0 0 1 1.3 1.3v5.1a1.29 1.29 0 0 1-1.3 1.3h-12.5a1.29 1.29 0 0 1-1.3-1.3v-5.1z" fill="none" stroke="#000" stroke-width=".25"/>
<path d="M208.8 172.6h14.5v.5h-14.5zM222.9 171.8l2.1 1-2.1 1.1z" fill="#f00"/>
<path d="M201.5 166.2v3" fill="none" stroke="#f00" stroke-width=".51"/>
<path d="M225.7 112.8l.8-.3h9.6a1.29 1.29 0 0 1 1.3 1.3v5.2a1.29 1.29 0 0 1-1.3 1.3h-9.6a1.29 1.29 0 0 1-1.3-1.3v-5.2v-.4z" fill-rule="evenodd" fill="#eeece1"/>
<path d="M225.7 112.8l.8-.3h9.6a1.29 1.29 0 0 1 1.3 1.3v5.2a1.29 1.29 0 0 1-1.3 1.3h-9.6a1.29 1.29 0 0 1-1.3-1.3v-5.2v-.4z" fill="none" stroke="#000" stroke-width=".25"/>
<g fill="#d03ad2">
<path d="M199.5 115.8h.9v1.8h-.9zM200 113.6l1.3 2.7h-2.7z"/>
<path d="M174.7 117.2h48.1v.9h-48.1zM222.3 116.3l2.7 1.4-2.7 1.3z"/>
</g>
<path d="M223.7 104.8v.4h7.9l-.2-.2v7.2h.4l-.1-7.4zM221.9 105l2.1 .7v-1.4z" fill="#800080"/>
<path d="M80.5 57.3v1h28.7v-1zM78 57.8l3 1.5v-3z" fill="#f00"/>
<path d="M234.7 59.9h7.1v7.8h-7.1z" fill="none" stroke="#000" stroke-width=".25"/>
<path d="M238.3 69.4v2.9h.3v-2.9zM238.4 67.6l-.7 2.1h1.4z" fill="#800080"/>
<text font-size="5.6" fill="#7f7f7f" x="5.9" y="8.8">红米5A 逻辑框图&amp;主板元件分布图</text>
<text font-size="5" fill="#c0504d" x="151.6" y="88.3">U1101</text>
<g font-size="3.9" fill="#c0504d">
<text x="112.9" y="64.4">U3000</text>
<text x="149.6" y="93.3">MSM8917</text>
<text x="152.5" y="98">AP&amp;BP</text>
<text x="196.9" y="144.4">U0701</text>
</g>
<text font-size="3.7" fill="#c0504d" x="193.2" y="104.7">U0501</text>
<text font-size="3.6" fill="#7f7f7f" x="6.9" y="15">Block Diagram</text>
<g font-size="3.6" fill="#c0504d">
<text x="196.3" y="46.5">显示屏</text>
<text x="196.1" y="57.5">触摸屏</text>
<text x="108.8" y="111.7">U4501</text>
<text x="106.2" y="132.7">传感器</text>
</g>
<text font-size="3.6" x="235.5" y="143.1">S</text>
<g font-size="3.5" fill="#c0c0c0">
<text x="84.7" y="19.4" transform="rotate(-45 84.7 19.4)">2019-03-11 10:44:27</text>
<text x="169.3" y="19.4" transform="rotate(-45 169.3 19.4)">2019-03-11 10:44:27</text>
<text x="84.7" y="72.3" transform="rotate(-45 84.7 72.3)">2019-03-11 10:44:27</text>
<text x="169.3" y="72.3" transform="rotate(-45 169.3 72.3)">2019-03-11 10:44:27</text>
<text x="84.7" y="125.2" transform="rotate(-45 84.7 125.2)">2019-03-11 10:44:27</text>
<text x="169.3" y="125.2" transform="rotate(-45 169.3 125.2)">2019-03-11 10:44:27</text>
</g>
<g font-size="3.2" fill="#c0504d">
<text x="199.5" y="30.9">U1801</text>
<text x="114" y="37.7">主接收</text>
<text x="64.8" y="49.7">U3203</text>
<text x="115.7" y="57">发射</text>
<text x="111.3" y="68.5">射频收发器</text>
<text x="195.4" y="67.2">后置主摄像头 13MP</text>
<text x="111.7" y="72.3">WTR2965</text>
<text x="198.8" y="76.7">前置摄像头</text>
<text x="203.1" y="80.5">5MP</text>
<text x="28.2" y="85.3">U3</text>
<text x="196.8" y="148.4">PM8937</text>
<text x="200.1" y="152.2">电源</text>
</g>
<g font-size="3.2">
<text x="238.4" y="142.7">送</text>
<text x="238.4" y="145.9">话</text>
<text x="238.4" y="149.1">器</text>
<text x="234.3" y="152.9">听筒</text>
<text x="236.2" y="172.9">扬声器</text>
</g>
<text font-size="2.9" fill="#0c0" x="239" y="99.5">充电电流</text>
<g font-size="2.8" fill="#c0504d">
<text x="193.9" y="34.4">LPDDR+eMMC</text>
<text x="198.6" y="37.8">2G+16G</text>
<text x="232.4" y="42.2">U2302</text>
<text x="20.3" y="51.5">SKY77912</text>
<text x="22.8" y="48.1">U3301</text>
<text x="232.1" y="51">U2301</text>
<text x="233.8" y="75.2">U2402</text>
<text x="113.3" y="90.7">分集接收</text>
<text x="66.5" y="98.3">U4901</text>
<text x="116.3" y="99.7">GPS</text>
<text x="42.8" y="113.9">U4502</text>
<text x="192.7" y="108.2">BQ25601</text>
<text x="195.1" y="111.7">充电IC</text>
<text x="227" y="116.2">U0502</text>
<text x="196.6" y="172.7">U2101</text>
</g>
<g font-size="2.8">
<text x="238.2" y="92.6">USB</text>
<text x="238.2" y="96">Micro</text>
<text x="179.5" y="128.4">SPMI</text>
<text x="96.4" y="165.7">振子</text>
<text x="209.8" y="172.1">SPK P/N</text>
</g>
<g font-size="2.4">
<text x="138.5" y="23.8">RFFE1</text>
<text x="179.6" y="28.1">EBI0</text>
<text x="132.9" y="30.4">RFFE5</text>
<text x="178.8" y="33.7">SDC1</text>
<text x="175" y="44.5">4 Lanes DSI</text>
<text x="5.7" y="49.1">主射频通路</text>
<text x="177.5" y="54.4">TP_I2C</text>
<text x="234.6" y="59.2">闪光灯</text>
<text x="93.3" y="62.5">RFFE1</text>
<text x="177.1" y="64.1">4 Lanes CSI</text>
<text x="4.8" y="67.1">RFFE1</text>
<text x="177.2" y="76.5">2 Lanes CSI</text>
<text x="11.7" y="83">分集接收</text>
<text x="88.4" y="82.8">WTR CLK</text>
<text x="219.6" y="84.5">FLASH_EN</text>
<text x="194.3" y="90.1">USB DP/DM</text>
<text x="48.6" y="97.8">GPS_IN</text>
<text x="214" y="96.9">VBUS_ USB_IN</text>
<text x="127.3" y="107.2">WL_BB_IQ</text>
<text x="73.2" y="112.9">BT&amp;WL 2.4G</text>
<text x="126" y="115.6">WLAN_CMD</text>
<text x="202.2" y="116.4">BUCK_SMB_I2C</text>
<text x="211.6" y="123.5">PWR_KEY</text>
<text x="121.7" y="129">SENSOR_I2C</text>
<text x="63.2" y="132.5">光&amp;距离</text>
<text x="76.9" y="132.5">加速感应器</text>
<text x="95" y="132.5">红外</text>
<text x="180.9" y="134.2">RST</text>
<text x="177.5" y="141.1">CDC PDM</text>
<text x="235.5" y="147.2">M</text>
<text x="179.3" y="150.2">BB CLK</text>
<text x="212.9" y="150.4" transform="rotate(90 212.9 150.4)">AUDIO</text>
<text x="176.5" y="160.2">SLEEP CLK</text>
<text x="177.5" y="156.1">WTR CLK</text>
<text x="126.2" y="166.7">MOTOR DRV</text>
</g>
<g font-size="2.4" fill="#c0504d">
<text x="62.9" y="30.1">接收开关</text>
<text x="63.8" y="33">U3409</text>
<text x="218.5" y="42.9">背景灯</text>
<text x="229.7" y="45.2">背景灯驱动IC</text>
<text x="65" y="52.9">多模功放</text>
<text x="195.5" y="49.7">5寸</text>
<text x="201.7" y="49.7">720P</text>
<text x="219.3" y="49.8">显示</text>
<text x="21" y="57.5">&amp;GSM功放</text>
<text x="21.4" y="54.6">主天线开关</text>
<text x="63.8" y="55.8">SKY77645</text>
<text x="230.7" y="54">显示驱动IC</text>
<text x="234.8" y="78.2">驱动IC</text>
<text x="25.6" y="88.4">分集接收</text>
<text x="25.6" y="91.3">天线开关</text>
<text x="65.1" y="101.4">低噪放大器</text>
<text x="41.4" y="116.9">多层双工器</text>
<text x="228" y="119.2">电量计</text>
<text x="191.6" y="155">clock</text>
<text x="195.2" y="175.7">扬声器功放</text>
</g>
<g font-size="2.4" fill="#00f">
<text x="129.2" y="39.5">PRX_BB_IQ</text>
<text x="129.2" y="86.7">DRX_BB_IQ</text>
<text x="40.1" y="90.3">DRX B1/B3/B5/B7/B8/B34/B39/B40/B41</text>
<text x="130" y="96.9">GPS_BB_IQ</text>
</g>
<text font-size="2.4" fill="#f30" x="130.8" y="59.5">TX BB_IQ</text>
<g font-size="2.4" fill="#00b0f0">
<text x="232.4" y="131.7">X0701</text>
<text x="232.4" y="134.7">19.2MHz</text>
</g>
<g font-size="2.2" fill="#00f">
<text x="38.4" y="30.5">PRX B2/B34/B39</text>
<text x="50.6" y="37.2">PRX B1/B3/B5/B8</text>
<text x="39.6" y="44.6">PRX B40/B41</text>
</g>
<g font-size="2.2" fill="#ff1b1b">
<text x="85.6" y="47.3">3G/4G_HB_IN</text>
<text x="85.4" y="51.8">3G/4G_MB_IN</text>
<text x="35.9" y="56.4">TX B1/B2/B3/B5/B7/B8</text>
<text x="35.9" y="58.9">/B34/39/B40/B41</text>
<text x="85.6" y="56.4">3G/4G_LB_IN</text>
<text x="57.8" y="67.8">TX_GSM HB</text>
<text x="61.1" y="72.5">TX_B5/B8 2G</text>
</g>
<g font-size="2.2">
<text x="12.4" y="112.2">蓝牙/2.4G WIFI/GPS</text>
<text x="129.4" y="139.5">UIM1 DATA</text>
<text x="128.2" y="147.1">SDC2_SDCARD</text>
<text x="129.6" y="152.7">UIM2 DATA</text>
<text x="15.9" y="187.7">芯片位号</text>
<text x="31.9" y="187.7">T/RX</text>
<text x="45.9" y="187.7">控制信号</text>
<text x="61.9" y="187.7">TX</text>
<text x="74.9" y="187.7">供电</text>
<text x="89.9" y="187.7">RX</text>
<text x="101.9" y="187.7">时钟</text>
</g>
<g font-size="2.2" fill="#c0504d">
<text x="107.9" y="117">BT/WIFI/FM</text>
<text x="109.3" y="114.5">WCN3615</text>
<text x="211.1" y="137.2">LDO</text>
<text x="209.8" y="139.6">SMPS</text>
</g>
</svg>
